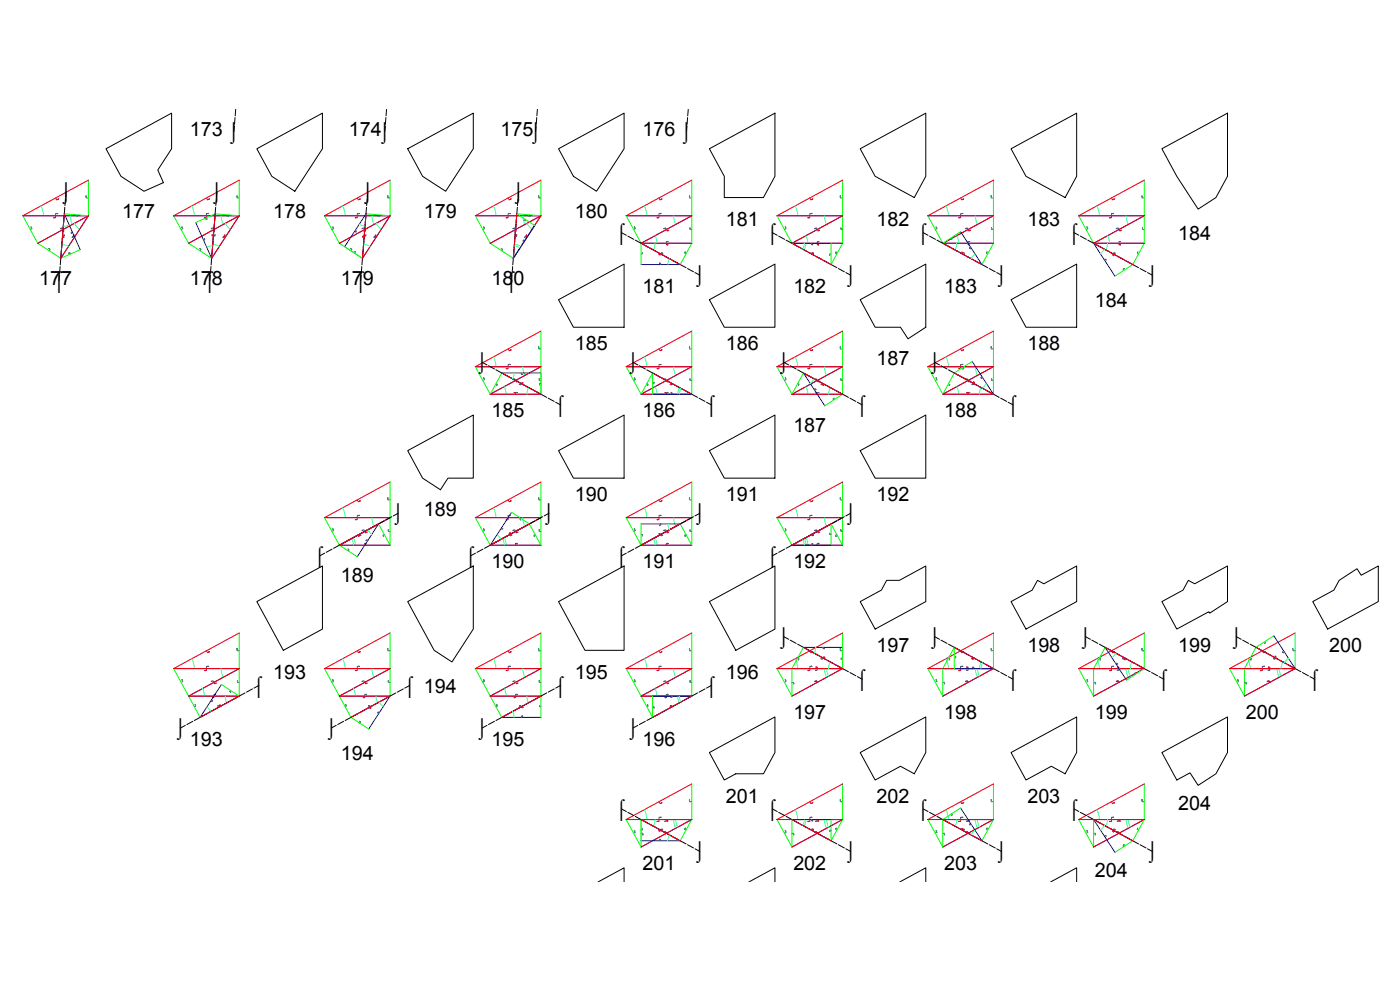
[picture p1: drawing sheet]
<svg xmlns="http://www.w3.org/2000/svg" width="1189mm" height="841mm" viewBox="0 0 1189 841" stroke-linecap="round" stroke-linejoin="round" font-family="sans-serif">
<!-- layer: 0 -->
<g fill="none" stroke="#000" stroke-width=".85">
<path d="M200 100l-1 6M200 93v5M328 100l-1 6M328 93v5M456 100l-1 6M456 93v5M584 100l-1 6M584 93v5M199 107v5M327 107v5M455 107v5M583 107v5"/>
<path d="M90 126l56-30v30l-12 18 5 11-17 7-19-12zM218 126l56-30v30l-24 36-19-12zM346 126l56-30v30l-24 36-19-12zM474 126l56-30v30l-23 36-20-12zM602 126l56-30v54l-10 18h-33v-18zM730 126l56-30v54l-10 18-33-18zM859 126l55-30v54l-10 18-33-18zM987 126l55-30v54l-9 18-16 9-18-27zM55 176v6M56 169l-1 5M56 163v4M183 176v6"/>
<path d="M184 169l-1 5M184 163v4M311 176v6M312 169l-1 5M312 163v4M439 176v6M440 169l-1 5M440 163v4M53 197v6M54 190l-1 6M54 183v6M181 197v6"/>
<path d="M182 190v6M183 183l-1 6M310 197l-1 6M310 190v6M311 183l-1 6M438 197l-1 6M438 190v6M439 183l-1 6M528 197l4 3M656 197l4 3M784 197l4 3M912 197l4 3"/>
<path d="M52 219l-1 6M52 212v6M53 205l-1 5M180 219l-1 6M180 212v6M181 205l-1 5M308 219l-1 6M308 212v6M309 205l-1 5M436 219l-1 6M436 212v6M437 205v5"/>
<path d="M533 200l5 3M539 204l6 3M546 207l5 3M552 211l5 2M559 214l5 3M565 218l5 2M661 200l5 3M668 204l5 3M674 207l5 3M680 211l5 2M687 214l5 3M693 218l5 2"/>
<path d="M789 200l5 3M796 204l5 3M802 207l5 3M808 211l5 2M815 214l5 3M821 218l5 2M917 200l5 3M924 204l5 3M930 207l5 3M936 211l5 2M943 214l5 3M949 218l5 2"/>
<path d="M51 233l-1 5M51 226v6M179 233l-1 5M179 226v6M307 233l-1 5M307 226v6M435 233l-1 5M435 226v6M571 221l5 3M578 224l5 3M584 228l5 3M590 231l4 3"/>
<path d="M699 221l5 3M706 224l5 3M712 228l5 3M718 231l4 3M827 221l5 3M834 224l5 3M840 228l5 3M846 231l4 3M955 221l6 3M962 224l5 3M968 228l5 3M974 231l5 3"/>
<path d="M474 254l56-30v54h-43zM602 254l56-30v54h-43zM730 254l56-30v54l-15 10-6-10h-22zM859 254l55-30v54h-43zM409 308l5 2M415 310l5 3M421 314l5 3M428 317l5 3M538 308l4 2M543 310l5 3M549 314l5 3M556 317l5 3"/>
<path d="M666 308l4 2M671 310l5 3M677 314l5 3M684 317l5 3M794 308l4 2M799 310l5 3M805 314l6 3M812 317l5 3M434 321l5 2M440 324l5 3M447 328l5 2M453 331l5 3"/>
<path d="M459 334l5 3M466 338l5 3M562 321l5 2M568 324l5 3M575 328l5 2M581 331l5 3M587 334l5 3M594 338l5 3M690 321l5 2M696 324l5 3M703 328l5 2M709 331l5 3"/>
<path d="M715 334l5 3M722 338l5 3M818 321l5 2M824 324l6 3M831 328l5 2M837 331l5 3M843 334l6 3M850 338l5 3M472 341l4 3M600 341l4 3M728 341l4 3M856 341l4 3"/>
<path d="M346 382l56-30v54h-22l-6 10-15-10zM474 382l56-30v54h-43zM602 382l56-30v54h-43zM730 382l56-30v54h-43zM333 439l-5 2M338 436l-4 2M461 439l-5 2M466 436l-4 2M589 439l-5 2M594 436l-4 2M717 439l-5 2M722 436l-4 2"/>
<path d="M295 459l-5 3M301 456l-5 2M307 452l-5 3M314 449l-5 3M320 445l-5 3M326 442l-5 3M423 459l-5 3M429 456l-5 2M435 452l-5 3M442 449l-5 3M448 445l-5 3M454 442l-5 3"/>
<path d="M551 459l-5 3M557 456l-5 2M564 452l-5 3M570 449l-5 3M576 445l-5 3M583 442l-5 3M679 459l-5 3M685 456l-5 2M692 452l-5 3M698 449l-5 3M704 445l-5 3M711 442l-5 3"/>
<path d="M276 469l-4 3M282 466l-5 3M288 463l-5 2M404 469l-4 3M410 466l-5 3M416 463l-5 2M532 469l-4 3M538 466l-5 3M545 463l-6 2M660 469l-4 3M666 466l-5 3M673 463l-5 2"/>
<path d="M218 511l56-31v54l-33 18zM346 511l56-31v54l-18 28-15-10zM474 511l56-31v72h-33zM602 511l56-31v54l-33 18zM730 511l18-10 5-8h11l22-13v31l-43 23zM859 511l18-10 4-8 5 2 28-15v31l-43 23zM987 511l18-10 4-8 6 2 27-15v31l-15 9-1-1-27 15zM1115 511l18-10 4-8 15-10 4 5 14-8v31l-43 23zM666 540l4 3M671 543l5 3M677 547l5 2M684 550l5 3"/>
<path d="M690 554l5 2M696 557l5 3M794 540l4 3M799 543l5 3M805 547l6 2M812 550l5 3M818 554l5 2M824 557l6 3M922 540l4 3M927 543l5 3M934 547l5 2M940 550l5 3"/>
<path d="M946 554l5 2M953 557l5 3M1050 540l4 3M1055 543l5 3M1062 547l5 2M1068 550l5 3M1074 554l5 2M1081 557l5 3M703 560l5 3M709 564l5 3M715 567l5 3M722 571l5 3"/>
<path d="M728 574l4 2M831 560l5 3M837 564l5 3M843 567l6 3M850 571l5 3M856 574l4 2M959 560l5 3M965 564l5 3M972 567l5 3M978 571l5 3M984 574l4 2M1087 560l5 3"/>
<path d="M1093 564l5 3M1100 567l5 3M1106 571l5 3M1112 574l4 2M189 598l-5 3M195 595l-5 3M202 592l-5 2M208 588l-5 3M214 585l-5 2M220 582l-4 2M317 598l-5 3M324 595l-6 3"/>
<path d="M330 592l-5 2M336 588l-5 3M343 585l-6 2M348 582l-4 2M445 598l-5 3M452 595l-5 3M458 592l-5 2M464 588l-5 3M471 585l-5 2M476 582l-4 2M573 598l-5 3M580 595l-5 3"/>
<path d="M586 592l-5 2M592 588l-5 3M599 585l-5 2M604 582l-4 2M157 616l-4 2M164 612l-5 3M170 609l-5 2M176 605l-5 3M183 602l-5 3M285 616l-4 2M292 612l-5 3M298 609l-5 2"/>
<path d="M305 605l-6 3M311 602l-5 3M414 616l-5 2M420 612l-5 3M426 609l-5 2M433 605l-5 3M439 602l-5 3M542 616l-4 2M548 612l-5 3M554 609l-5 2M561 605l-5 3M567 602l-5 3"/>
<path d="M602 639l56-31v31l-10 18h-23l-10 5zM730 639l56-31v31l-10 18-11-7-22 12zM859 639l55-31v31l-10 18-11-7-22 12zM987 639l55-31v31l-9 18-16 10-6-11-12 6zM528 686l4 3M533 689l5 3M539 693l6 3M546 696l5 3M552 700l5 2M656 686l4 3M661 689l5 3M668 693l5 3"/>
<path d="M674 696l5 3M680 700l5 2M784 686l4 3M789 689l5 3M796 693l5 3M802 696l5 3M808 700l5 2M912 686l4 3M917 689l5 3M924 693l5 3M930 696l5 3M936 700l5 2"/>
<path d="M559 703l5 3M565 707l5 2M571 710l5 3M578 713l5 3M584 717l5 3M687 703l5 3M693 707l5 2M699 710l5 3M706 713l5 3M712 717l5 3M815 703l5 3M821 707l5 2"/>
<path d="M827 710l5 3M834 713l5 3M840 717l5 3M943 703l5 3M949 707l5 2M955 710l6 3M962 713l5 3M968 717l5 3M590 720l4 3M718 720l4 3M846 720l4 3M974 720l5 3"/>
<path d="M508 749l22-13v13M636 749l22-13v13M764 749l22-13v13M892 749l22-13v13"/>
</g>
<!-- layer: BASE -->
<g fill="none" stroke="#00f" stroke-width=".85">
<path d="M19 183h56M75 183l-43 23M75 183l-23 36 3-38 13 31M147 183h56M166 189l14 30M183 181l-3 38M203 183l-43 23M203 183l-23 36M276 183h55M331 183l-43 23M331 183l-23 36 3-38-18 28M404 183h55"/>
<path d="M439 181l-3 38 23-36M459 183l-43 23M532 183h55l-43 23M660 183h56l-43 23M788 183h56l-43 23M816 197l18 28-33-19M916 183h56l-43 23M544 206h43M544 206l34 19h-34M673 206h43M673 206l33 19M801 206h43"/>
<path d="M929 206h43M929 206l33 19M929 206l18 28M404 311h55l-43 24h43l-33-18h33M532 311h55l-43 24h43l-33-18M660 311h56l-43 24h43l-34-18 18 27M788 311h56l-43 24h43M810 317l34 18M826 307l18 28M276 439h55l-43 24h43M404 439h55l-43 24M434 435l-18 28"/>
<path d="M532 439h55l-43 24h43M660 439h56l-43 24h43M321 445l-18 27M544 445h34M416 463h43M1082 540l18 27M716 549h-34l34 18M810 549l34 18M1067 549l33 18M147 567h56l-43 24h43l-33 18 18-28M276 567h55l-43 24h43M404 567h55l-43 24h43l-33 18h33"/>
<path d="M532 567h55l-43 24h43l-33 18M660 567h56M716 567l-43 24M788 567h56M844 567l-43 24M916 567h56M972 567l-43 24M972 567l-34-18 19 28M1044 567h56M1100 567l-43 24M331 591l-33 18M331 591l-18 28"/>
<path d="M532 696h55l-43 23M544 696l34 18h-34M660 696h56l-43 23M673 696l33 18M788 696h56l-43 23M816 686l18 28-33-18M916 696h56l-43 23M962 714l-33-18 18 27"/>
</g>
<!-- layer: PERPENDICULAR -->
<g fill="none" stroke="#0f0" stroke-width=".85">
<path d="M75 153v30l-20-2M203 153v30l-20-2-17 8M331 153v30l-20-2M459 153v30l-20-2 15 10M587 153v53l-9 19M716 153v53l-10 19v-19M844 153v53l-10 19M972 153v53l-10 19-15 9M19 183l13 23 20 13 16-7M147 183l13 23 20 13M276 183l12 23 20 13-15-10M404 183l12 23 20 13"/>
<path d="M532 183l12 23v19M660 183l13 23M788 183l13 23 15-9M916 183l13 23M459 281v54M587 281v54M716 281v54l-16 9M844 281v54M404 311l12 24 10-18M532 311l12 24 10-18v18M660 311l13 24 9-18M826 307l-16 10-9 18-13-24"/>
<path d="M331 409v54l-10-18M459 409v54l-9-18-16-10M587 409v54l-9-18M716 409v54l-10-18v18M276 439l12 24 15 9M404 439l12 24M532 439l12 24v-18M660 439l13 24M203 537v54l-15-10M331 537v54M459 537v72M587 537v54"/>
<path d="M716 537v30M844 537v30M972 537v30l-15 10M1082 540l-15 9-10 18v24l-13-24M1100 537v30M682 549l-9 18v24l-13-24M938 549l-9 18v24l-13-24M147 567l23 42M276 567l22 42 15 10M404 567l22 42M532 567l22 42v-18M788 567l13 24v-24l9-18v18"/>
<path d="M587 665v31l-9 18M716 665v31l-10 18v-18M844 665v31l-10 18M972 665v31l-10 18-15 9M532 696l12 23v-23M660 696l13 23v-23M816 686l-15 10v23l-13-23M916 696l13 23v-23"/>
</g>
<!-- layer: HYPOTENUSE -->
<g fill="none" stroke="#f00" stroke-width=".85">
<path d="M75 153l-56 30h56M203 153l-56 30h56M331 153l-55 30h55M459 153l-55 30h55M587 153l-55 30h55l-43 23M716 153l-56 30h56l-43 23M844 153l-56 30h56l-43 23M972 153l-56 30h56l-43 23M55 181l-3 38 23-36M75 183l-43 23M183 181l-3 38 23-36M203 183l-43 23"/>
<path d="M311 181l-3 38 23-36M331 183l-43 23M439 181l-3 38 23-36M459 183l-43 23M544 206h43M544 206l34 19M673 206h43M673 206l33 19M801 206h43M801 206l33 19M929 206h43M929 206l33 19"/>
<path d="M459 281l-55 30h55l-43 24h43l-33-18M587 281l-55 30h55l-43 24h43l-33-18M716 281l-56 30h56l-43 24h43l-34-18M844 281l-56 30h56l-43 24h43l-34-18M331 409l-55 30h55l-43 24h43M459 409l-55 30h55l-43 24h43M587 409l-55 30h55l-43 24h43M716 409l-56 30h56l-43 24h43M203 537l-56 30h56l-43 24h43l-33 18M331 537l-55 30h55l-43 24h43l-33 18M459 537l-55 30h55l-43 24h43l-33 18M587 537l-55 30h55l-43 24h43l-33 18"/>
<path d="M716 537l-56 30h56M844 537l-56 30h56M972 537l-56 30h56M1100 537l-56 30h56M682 549l34 18M810 549l34 18M938 549l34 18M1067 549l33 18M716 567l-43 24M844 567l-43 24M972 567l-43 24M1100 567l-43 24"/>
<path d="M587 665l-55 31h55l-43 23M716 665l-56 31h56l-43 23M844 665l-56 31h56l-43 23M972 665l-56 31h56l-43 23M544 696l34 18M673 696l33 18M801 696l33 18M929 696l33 18"/>
</g>
<!-- layer: Standard -->
<g fill="none" stroke="#0ff" stroke-width=".85">
<path d="M35 175l1 4 1 4M163 175l2 4v4M291 175l2 4v4M419 175l2 4v4M547 175l2 4v4M675 175l2 4v4M803 175l2 4v4M931 175l2 4 1 4M419 303l2 4v4M547 303l2 4v4M675 303l2 4v4M803 303l2 4v4"/>
<path d="M291 431l2 4v4M419 431l2 4v4M547 431l2 4v4M675 431l2 4v4M163 559l2 5v3M291 559l2 5v3M419 559l2 5v3M547 559l2 5v3M675 559l2 5v3M803 559l2 5v3M931 559l2 5 1 3M1059 559l2 5 1 3"/>
<path d="M547 687l2 5v3M675 687l2 5v3M803 687l2 5v3M931 687l2 5 1 3"/>
</g>
<g fill="none" stroke="#4554a5" stroke-width=".85">
<path d="M49 181h.1M49 181h-2v2M177 181h.1M177 181h-2v2M305 181h.1M305 181h-2v2M433 181h.1M433 181h-2l1 2M561 181h.1M561 181h-1v2M689 181h1h-1M690 181h-2v2"/>
<path d="M817 181h1h-1M818 181h-2v2M945 181h1h-1M946 181h-2v2M433 309v1M433 309h-2l1 2M561 309v1M561 309h-1v2M689 309h1l-1 1M690 309h-2v2M817 309h1l-1 1M818 309h-2v2"/>
<path d="M305 437v1M305 437h-2v2M433 437v1M433 437h-2l1 2M561 437v1M561 437h-1v2M689 437h1l-1 1M690 437h-2v2M177 565v1M177 566h-2v1M305 565v1M305 566h-2v1"/>
<path d="M433 565v1M433 566h-2l1 1M561 565v1M561 566h-1v1M689 565l1 1h-1M690 566h-2v1M817 565l1 1h-1M818 566h-2v1M945 565l1 1h-1M946 566h-2v1M1073 565l1 1h-1M1074 566h-2v1"/>
<path d="M561 693v1M561 694h-1v2M689 693l1 1h-1M690 694h-2v2M817 693l1 1h-1M818 694h-2v2M945 693l1 1h-1M946 694h-2v2"/>
</g>
<g fill="none" stroke="#139b48" stroke-width=".85">
<path d="M73 167v-1v1M73 166v2h2M201 167v-1v1M201 166v2h2M329 167v-1l1 1M329 166v2h2M457 167v-1l1 1M457 166v2h2M585 167l1-1v1M586 166v2h1M713 167l1-1v1M714 166v2h2"/>
<path d="M842 167v-1v1M842 166v2h2M970 167v-1v1M970 166v2h2M457 295v-1l1 1M457 294v2h2M585 295l1-1v1M586 294v2h1M713 295l1-1v1M714 294v2h2M842 295v-1v1M842 294v2h2"/>
<path d="M329 423v-1l1 1M329 422v2h2M457 423v-1l1 1M457 422v2h2M585 423l1-1v1M586 422v2h1M713 423l1-1v1M714 422v2h2M201 551v-1v1M201 550v2h2M329 551v-1l1 1M329 550v2h2"/>
<path d="M457 551v-1l1 1M457 550v2h2M585 551l1-1v1M586 550v2h1M713 551l1-1v1M714 550v2h2M842 551v-1v1M842 550v2h2M970 551v-1v1M970 550v2h2M1098 551v-1v1M1098 550v2h2"/>
<path d="M585 679l1-1v1M586 678v2h1M713 679l1-1v1M714 678v2h2M842 679v-1v1M842 678v2h2M970 679v-1v1M970 678v2h2"/>
</g>
<g fill="none" stroke="#cd2027" stroke-width=".85">
<path d="M47 168l1 2 2-1h-1M50 169h-1M175 168l1 2 2-1h-1M178 169h-1M303 168l1 2 2-1h-1M306 169h.1M432 168v2l2-1h-1M434 169h.1M560 168v2l2-1M562 169h.1M688 168l1 2 1-1M690 169h.1"/>
<path d="M816 168l1 2 1-1M818 169h.1M944 168l1 2 1-1M946 169h.1M432 296v2l2-1h-1M434 297h.1M560 296v2l2-1M562 297h.1M688 296l1 2 1-1M690 297h.1M816 296l1 2 1-1M818 297h.1"/>
<path d="M303 424l1 2 2-1h-1M306 425h.1M432 424v2l2-1h-1M434 425h.1M560 424v2l2-1M562 425h.1M688 424l1 2 1-1M690 425h.1M175 552l1 2 2-1h-1M178 553l-1 1M303 552l1 2 2-1h-1M306 553v1"/>
<path d="M432 552v2l2-1h-1M434 553v1M560 552v2l2-1M562 553v1M688 552l1 2 1-1M690 553v1M816 552l1 2 1-1M818 553v1M944 552l1 2 1-1M946 553v1M1072 552l1 2 2-1h-1M1075 553l-1 1"/>
<path d="M560 680v2l2-1M562 681v1M688 680l1 2 1-1M690 681v1M816 680l1 2 1-1M818 681v1M944 680l1 2 1-1M946 681v1"/>
</g>
<!-- layer: 0 -->
<g fill="none" stroke="#0ff" stroke-width=".85">
<path d="M59 191l-5 1M60 183v4l1 3M63 190l5 4M188 183v4l2 3M191 190l5 4M305 190l5 2M316 183v4l2 3M319 190l5 4M444 183l1 4 1 3M447 190l5 4M572 183l1 4 1 3M700 183l1 4 1 3"/>
<path d="M828 183l1 4 1 3M956 183l1 4 1 3M53 207l5 2M181 209l-6 1M181 207l5 2M309 207l5 2M437 209l5 1M437 207l5 2M556 200l2 6M556 206l-1 6M568 220l-1 4M683 206l-1 5"/>
<path d="M684 200l2 6M684 206l-1 6M812 200l2 6M812 206l-1 6M828 216l-3 4M938 211l-4 4M941 206l-2 6M941 200l1 6M437 317l-2 5M444 311l1 4 1 4M572 311l1 4 1 4M700 311l1 4 1 4"/>
<path d="M828 311l1 4 1 4M428 328l2 7M449 329l-2 6M556 328l2 7M577 329l-1 6M578 330l-1 5M684 328l2 7M691 321l-3 4M705 329l-1 6M812 328l2 7M833 329l-1 6M838 326l-4 4"/>
<path d="M316 439v4l2 4M444 439l1 4 1 4M572 439l1 4 1 4M700 439l1 4 1 4M299 457l1 6M300 456l2 7M312 450l4 3M422 454l3 4M427 457l1 6M428 456l2 7M555 457l1 6M556 456l2 7"/>
<path d="M567 445l1 5M682 458l1 5M683 457l1 6M684 456l2 7M693 549l-2 5M948 554l-4 4M1094 559l-3 3M188 567v5l2 3M316 567v5l2 3M444 567l1 5 1 3M572 567l1 5 1 3M700 567l1 5 1 3"/>
<path d="M702 567l2 7M705 562l-1 5M828 567l1 5 1 3M830 567l2 7M833 562l-1 5M834 562l-1 5M956 567l1 5 1 3M958 567l2 7M961 562l-1 5M1084 567l1 5 1 3M1086 567l2 7M1089 562l-1 5"/>
<path d="M172 584l2 7M191 591l2 5M300 584l2 7M319 591l2 5M322 596l3 4M428 584l2 7M447 591l2 5M556 584l2 7M576 591l1 5M577 591l1 5M176 600l3 4M435 604l2 5"/>
<path d="M556 695l-1 6M572 695l1 5 1 3M574 695l2 7M683 695l-1 5M684 695l-1 6M700 695l1 5 1 3M702 695l2 7M812 695l-1 6M828 695l1 5 1 3M830 695l2 7M941 695l-2 6M956 695l1 5 1 3"/>
<path d="M958 695l2 7M568 709l-1 5M828 705l-3 4M938 700l-4 4"/>
</g>
<g fill="none" stroke="#4554a5" stroke-width=".85">
<path d="M51 194l2-1 1 2M52 194h-1h1M54 200h1M55 199l-1 1h-1M61 198h.1M61 197h-1l1 1M179 194l2-1 1 2M180 194h-1h1M182 200h1M183 199l-1 1h-1M302 195l1 1-1 1M302 197h.1"/>
<path d="M307 194l2-1 1 2M308 194h-1h1M311 200h.1M311 199v1h-2M436 194l1-1 1 2M436 194h.1M439 200h.1M439 199v1h-2M564 194l1-1 1 2M564 194h.1M692 194l1-1 1 2M692 194h.1"/>
<path d="M820 194l1-1 1 2M820 194h.1M948 194l1-1 1 2M948 194h.1M61 201v1l1-1M63 201l-1-1-1 2M174 203v1h-1M174 203h.1M190 201l-1 1 1-1M191 201l-1-1-1 2M318 201v1v-1M320 201l-2-1v2"/>
<path d="M444 204h1M445 204l-1 1h1M446 201v1v-1M448 201l-2-1v2M562 215h.1M563 215l-1-1-1 1M567 205h.1M567 205h-1v1M689 206v2h1M690 207v1M691 215h-1M691 215l-1-1-1 1"/>
<path d="M695 205h.1M695 205h-1v1M819 215h.1M819 215l-1-1-1 1M823 205h1h-1M823 210l1 1h1M824 210l-1 1M824 205h-2v1M947 215h.1M947 215l-1-1-1 1M951 205h1h-1M952 205h-2v1"/>
<path d="M560 223h1v2M560 223h.1M938 220h1v1M939 220h.1M443 317v1h1M443 318h.1M436 322l1-1 1 2M436 322h.1M439 333h.1M439 333h-1v2M441 326h.1M443 326l-1 1-1-1"/>
<path d="M564 322l1-1 1 2M564 322h.1M567 333h.1M567 333h-1v2M570 326h-1M570 333h1v2M570 333v1M571 326l-1 1-1-1M691 330h1l1 1M692 322l1-1 1 2M692 322h.1M693 330v1"/>
<path d="M695 333h.1M695 333h-1v2M698 326h-1M699 326l-1 1-1-1M820 322l1-1 1 2M820 322h.1M823 333h1h-1M824 333h-2v2M826 326h.1M827 326l-1 1-1-1M833 320l1 1h1M833 321h.1"/>
<path d="M305 454v1l2-1M306 454v1M307 450h2l1 1M308 450h-1h1M311 459h.1M312 459l-1-1v1M427 449h.1M427 448l-1 1h-1M433 454l1 1 1-1M434 454v1M436 450h1l1 1M436 450h.1"/>
<path d="M560 446h.1M561 454l1 1 1-1M561 445v1h-1M562 454v1M564 450h1l1 1M564 450h.1M689 454l1 1 1-1M690 454h1v1M692 450h1l1 1M692 450h.1M311 461h.1M311 461h-1v2"/>
<path d="M439 461h.1M439 461h-1v2M567 461h.1M567 461h-1v2M690 461v1M690 462h-1v1M695 461h.1M695 461h-1v2M698 559h-1M699 558l-1 2-1-1M699 549v2h1M700 550v1"/>
<path d="M826 559h.1M827 558l-1 2-1-1M954 559h.1M955 558l-1 2-1-1M1082 559h.1M1083 558v2l-2-1M1089 553l1 1 1-1M1089 553v1M179 578h2l1 1M180 578h-1h1M307 578h2l1 1M308 578h-1h1"/>
<path d="M436 578h1l1 1M436 578h.1M564 578h1l1 1M564 578h.1M692 578h1l1 1M692 578h.1M693 569h.1M694 567v2h-1M820 578h1l1 1M820 578h.1M821 569h.1M822 567v2h-1"/>
<path d="M826 566h1v1M826 566h.1M948 563l1 1M948 578h1l1 1M948 578h.1M949 563h.1M949 569h.1M950 567v2h-1M1076 578h2v1M1076 578h1M1077 569h.1M1078 567v2h-1"/>
<path d="M180 595h.1M181 595h-1h-1M183 589h.1M183 589h-1v2M185 599h1l1 1M185 599h.1M311 589h.1M311 589h-1v2M313 599h1l1 1M313 599h.1M439 589h.1M439 589h-1v2"/>
<path d="M441 599h1l1 1M441 599h.1M567 589h.1M567 589h-1v2M569 599h1l1 1M569 599h1M570 592h.1M571 591v1h-1M321 605h.1M322 605l-1-1v1M443 608h.1M444 608h-1v1"/>
<path d="M565 697h-1h1M566 696v1h-2M689 696v1h1M690 697h.1M693 697h.1M694 696v1h-1M821 697h.1M822 696v1h-1M823 699l1 1h1M824 700h-1M949 697h.1M950 696v1h-1"/>
<path d="M560 712h1v2M560 712v1M562 704h.1M563 704l-1-1-1 2M564 706h1l1 1M564 706h.1M691 704h-1M691 704l-1-1-1 2M692 706h1l1 1M692 706h.1M819 704h.1M819 704l-1-1-1 2"/>
<path d="M820 706h1l1 1M820 706h.1M938 709h1v1M939 709v1M947 704h.1M947 704l-1-1-1 2M948 706h1l1 1M948 706h.1"/>
</g>
<g fill="none" stroke="#139b48" stroke-width=".85">
<path d="M26 193l1 1-1 1M27 193h-1h1M65 182v2h1M66 184h.1M154 193l1 1-1 1M155 193h-1h1M174 185l1 1h1M176 186h.1M193 182v2h1M194 184h.1M283 193v1l-1 1M283 193h.1"/>
<path d="M321 182v2h1M322 184h.1M411 193v1l-1 1M411 193h.1M445 187h.1M446 186v1h-1M449 182v2h1M450 184h.1M539 193l1 1-2 1M539 193h.1M586 194v-1v1M586 193v2h1"/>
<path d="M667 193l1 1-2 1M667 193h.1M714 194v-1v1M714 193v2h2M795 193l1 1-2 1M795 193h.1M842 194v-1v1M842 193v2h2M923 193l1 1-2 1M923 193h.1M970 194v-1v1M970 193v2h2"/>
<path d="M41 211l2 1-1 1M42 211h-1h1M58 215h1l1 1M59 215h.1M170 211l1 1-1 1M170 211h.1M298 211l1 1-1 1M298 211h.1M302 214h-1M302 214l-1-1-1 1M426 211l1 1-1 1M426 211h.1"/>
<path d="M545 215h1M546 214v1h-2M582 214h.1M582 214l-1 1h2M704 216h1M706 215h-1v2M710 214h.1M710 214v1h1M808 203h.1M808 202h1l-1 1M838 214h.1M838 214v1h1"/>
<path d="M966 214h.1M966 214v1h1M954 228h.1M955 228h-1v1M818 313h.1M818 312l1 1h-1M411 321v1l-1 1M411 321h.1M421 326h1v1M422 327h.1M458 322v-1v1M458 321v2h1"/>
<path d="M458 326h.1M459 326h-1v1M539 321l1 1-2 1M539 321h.1M549 326h1v1M550 327h.1M555 325h.1M555 324v2h-1M586 322v-1v1M586 321v2h1M667 321l1 1-2 1M667 321h.1"/>
<path d="M677 326h2l-1 1M678 327h.1M708 338h.1M708 338l-1 1h1M714 322v-1v1M714 321v2h2M795 321l1 1-2 1M795 321h.1M805 326h2l-1 1M806 327h.1M842 322v-1v1M842 321v2h2"/>
<path d="M442 440l-1 1h1M283 449v1l-1 1M283 449h.1M326 455h.1M326 454h-1l1 1M330 450h.1M330 450v1h1M411 449v1l-1 1M411 449h.1M442 441h.1M454 455h.1M454 454h-1l1 1"/>
<path d="M458 450h.1M458 450v1h1M539 449l1 1-2 1M539 449h.1M544 454h2v1M545 454h1M582 455h.1M583 454h-2l1 1M586 450h.1M586 450v1h1M667 449l1 1-2 1M667 449h.1"/>
<path d="M704 453h1M705 453v1h1M710 455h.1M711 454h-1v1M714 450h.1M714 450v1h2M295 466l1 1v1M296 466h.1M677 558l2 1-1 1M678 560h.1M714 559h1M716 558h-2v2"/>
<path d="M805 558l2 1-1 1M806 560h.1M811 558h1M812 557v1h-2M934 558l1 1-1 1M934 560h.1M1062 558l1 1-1 1M1062 560h1M1074 546h.1M1074 544l1 1-1 1M154 577l1 1-1 1M155 577h-1h1"/>
<path d="M202 578v1h1M202 578h.1M283 577v1l-1 1M283 577h.1M330 578v1h1M330 578h.1M411 577v1l-1 1M411 577h.1M458 578v1h1M458 578h.1M539 577l1 1-2 1M539 577h.1"/>
<path d="M586 578v1h1M586 578h.1M667 577l1 1-2 1M667 577h.1M673 579h1v2M795 577l1 1-2 1M795 577h.1M801 579h1v2M923 577l1 1-2 1M923 577h.1M929 579h1v2M964 571h.1"/>
<path d="M964 571v1M1051 577l1 1-2 1M1052 577h-1M1057 579h1v2M166 598v1l-1 1M166 598h.1M196 586l-1 1h1M196 587h.1M294 598v1l-1 1M294 598h.1M422 598v1l-1 1M422 598h.1"/>
<path d="M458 599h.1M458 599v1h1M550 598v1l-1 1M550 598h.1M554 600h1v1M674 580v1v-1M802 580v1v-1M930 580v1v-1M1058 580v1v-1M305 612l1 1v1M306 612h-1M555 601h.1"/>
<path d="M808 692h.1M808 691l1 1h-1M539 705l1 1-2 1M539 705h.1M544 707h2v2M545 704h1M546 703v2h-2M546 708v1v-1M582 703h.1M582 703l-1 1 2 1M667 705l1 1-2 1M667 705h.1"/>
<path d="M673 707h1v2M674 708v1v-1M704 705h1M706 705h-1v1M710 703h.1M710 703v1l1 1M795 705l1 1-2 1M795 705h.1M801 707h1v2M802 708v1v-1M838 703h.1M838 703v1l1 1"/>
<path d="M923 705l1 1-2 1M923 705h.1M929 707h1v2M930 708v1v-1M954 717h.1M955 717l-1 1M966 703h.1M966 703v1l1 1"/>
</g>
<g fill="none" stroke="#cd2027" stroke-width=".85">
<path d="M46 185h.1M47 183v2h-1M53 197h.1M54 195v1l-1 1v-1M63 200v-1l-1 1 1 1M63 199v1M174 185h.1M175 183v2h-1M180 199h.1M180 199v1h1M182 197h-1M182 195v1l-1 1v-1"/>
<path d="M191 200v-1l-1 1 1 1M191 199v1M302 185h.1M303 183v2h-1M310 197h-1M310 195v1l-1 1v-1M319 200v-1l-1 1 2 1M319 199v1M430 185h.1M432 183v2h-2M438 197h-1M438 195l1 1-2 1 1-1"/>
<path d="M438 200h1h-2M439 199v1M447 200v-1v1l1 1M447 199v1M558 185h.1M560 183v2h-2M566 195l1 1 1-1h-1M568 195v1M686 185h1M688 183v2h-2h1M694 195l1 1 1-1M696 195v1"/>
<path d="M814 185h1M816 183v2h-2h1M822 195l1 1 1-1M824 195v1M942 185h1M944 183v2h-2h1M950 195l1 1 1-1M952 195v1M53 200h1v1M54 201v1M308 201h.1M309 200h-1v1"/>
<path d="M561 215l-1 2-1-1M566 206v2h1M567 208h.1M690 215h-1M690 215h1M694 206v2h1M695 208h.1M817 214h.1M817 214l1 1h-1M822 206v2h1M823 208h.1M945 215v2h1"/>
<path d="M945 217h1M950 206v2h1M951 208h.1M430 313h.1M432 311v2h-2M558 313h.1M560 311v2h-2M686 313h1M688 311v2h-2h1M814 313h1M816 311v2h-2h1M437 333h1v2"/>
<path d="M437 333h.1M438 323l1 1 1-1-1 1M440 323l-1 1M444 325h-1v1M444 325h.1M565 333h1v2M565 333h.1M566 323l1 1 1-1-1 1M568 323v1M569 326h1M571 326l-1 1v-1M693 333h1v2"/>
<path d="M693 333h.1M694 323l1 1 1-1v1M696 323v1M699 326l-1 1h1M699 327h.1M821 333h1v2M821 333h.1M822 323l1 1 1-1v1M824 323v1M827 324h.1M827 324l1 1-1 1M303 439v2h-1"/>
<path d="M432 439v2h-2M560 439v2h-2M688 439v2h-2h1M302 441h.1M305 455h-1M305 454v1M310 451v1h2h-1M312 452h-1M430 441h.1M433 452l-1 1 1 1M433 452h.1M438 451l1 1h1h-1"/>
<path d="M440 452h-1M558 441h.1M559 453h1l1 1M566 451l1 1h1h-1M568 452h.1M686 441h1M689 454l1 1v-1M691 454h-1M694 451l1 1h1M696 452h.1M311 461h-1v2M311 461h.1"/>
<path d="M439 461h-1v2M439 461h.1M567 461h-1v2M567 461h.1M695 461h-1v2M695 461h.1M700 558l-1-1v1M700 558h.1M825 559h1M827 558l-1 1M955 558v1v1M955 560h1"/>
<path d="M1083 557h.1M1083 557h1l-1 1M174 569h.1M175 567v2h-1M182 579v1h2h-1M184 580h-1M302 569h.1M303 567v2h-1M310 579v1h2h-1M312 580h-1M430 569h.1M432 567v2h-2"/>
<path d="M438 579l1 1h1h-1M440 580h-1M558 569h.1M560 567v2h-2M566 579l1 1h1h-1M568 580h.1M686 569h1M688 567v2h-2h1M692 578h.1M692 578h1l1 1M693 566h1v1M693 566h.1"/>
<path d="M814 569h1M816 567v2h-2h1M820 578h.1M821 578h-1h1l1 1M821 566h1v1M821 566h.1M942 569h1M944 567v2h-2h1M949 578h-1M949 578h-1h1l1 1M949 566h1v1M949 566h.1"/>
<path d="M1070 569h1M1072 567v2h-2h1M1077 578h-1M1077 578h-1h2v1M1077 566h1v1M1077 566h.1M180 592h1M182 591v1h-2h1M187 599h-1l1 1M187 598h.1M308 592h1M310 591v1h-2h1"/>
<path d="M315 600v1h-1M437 592h.1M438 591v1h-1M443 600v1l1-1M565 592h.1M566 591v1h-1M570 599h-1M570 599l1 1M315 601h-1M444 600v1M558 697h.1M560 696v1h-2"/>
<path d="M566 696v1h1M567 697h.1M686 697h1M688 696v1h-2h1M694 696v1h1M695 697h.1M814 697h1M816 696v1h-2h1M822 696v1h1M823 697h.1M942 697h1M944 696v1h-2h1"/>
<path d="M950 696v1h1M951 697h.1M559 705h1M561 705l-1 1v-1M564 706v1M564 707l1-1 1 1M690 704l-1 1M690 704h1M692 706v1M692 707l1-1 1 1M817 703h.1M817 703l1 1-1 1"/>
<path d="M820 706v1M821 707h-1l1-1 1 1M945 705v1h1M945 706h1M949 706l-1 1M949 707h-1l1-1 1 1"/>
</g>
<g font-size="16.8">
<text x="161" y="116">173 ⌡</text>
<text x="296" y="116">174⌡</text>
<text x="425" y="116">175⌡</text>
<text x="546" y="116">176 ⌡</text>
<text x="51" y="169">⌡</text>
<text x="179" y="169">⌡</text>
<text x="307" y="169">⌡</text>
<text x="435" y="169">⌡</text>
<text x="104" y="185">177</text>
<text x="232" y="185">178</text>
<text x="360" y="185">179</text>
<text x="488" y="185">180</text>
<text x="616" y="192">181</text>
<text x="744" y="192">182</text>
<text x="872" y="192">183</text>
<text x="523" y="203">⌠</text>
<text x="651" y="203">⌠</text>
<text x="779" y="203">⌠</text>
<text x="907" y="203">⌠</text>
<text x="1001" y="204">184</text>
<text x="589" y="240">⌡</text>
<text x="717" y="240">⌡</text>
<text x="845" y="240">⌡</text>
<text x="973" y="240">⌡</text>
<text x="33" y="242">177</text>
<text x="45" y="244">⌠</text>
<text x="161" y="242">178</text>
<text x="173" y="244">⌠</text>
<text x="289" y="242">179</text>
<text x="301" y="244">⌠</text>
<text x="417" y="242">180</text>
<text x="429" y="244">⌠</text>
<text x="546" y="248">181</text>
<text x="674" y="248">182</text>
<text x="802" y="248">183</text>
<text x="930" y="261">184</text>
<text x="488" y="297">185</text>
<text x="616" y="297">186</text>
<text x="872" y="297">188</text>
<text x="744" y="309">187</text>
<text x="404" y="314">⌡</text>
<text x="533" y="314">⌡</text>
<text x="661" y="314">⌡</text>
<text x="789" y="314">⌡</text>
<text x="417" y="354">185</text>
<text x="471" y="350">⌠</text>
<text x="546" y="354">186</text>
<text x="599" y="350">⌠</text>
<text x="727" y="350">⌠</text>
<text x="802" y="354">188</text>
<text x="855" y="350">⌠</text>
<text x="674" y="366">187</text>
<text x="488" y="425">190</text>
<text x="616" y="425">191</text>
<text x="744" y="425">192</text>
<text x="360" y="437">189</text>
<text x="333" y="442">⌡</text>
<text x="461" y="442">⌡</text>
<text x="589" y="442">⌡</text>
<text x="717" y="442">⌡</text>
<text x="267" y="478">⌠</text>
<text x="395" y="478">⌠</text>
<text x="523" y="478">⌠</text>
<text x="651" y="478">⌠</text>
<text x="417" y="482">190</text>
<text x="546" y="482">191</text>
<text x="674" y="482">192</text>
<text x="289" y="494">189</text>
<text x="661" y="546">⌡</text>
<text x="789" y="546">⌡</text>
<text x="917" y="546">⌡</text>
<text x="1045" y="546">⌡</text>
<text x="744" y="553">197</text>
<text x="872" y="553">198</text>
<text x="1001" y="553">199</text>
<text x="1129" y="553">200</text>
<text x="232" y="576">193</text>
<text x="488" y="576">195</text>
<text x="616" y="576">196</text>
<text x="215" y="588">⌠</text>
<text x="343" y="588">⌠ 194</text>
<text x="471" y="588">⌠</text>
<text x="599" y="588">⌠</text>
<text x="727" y="582">⌠</text>
<text x="855" y="582">⌠</text>
<text x="983" y="582">⌠</text>
<text x="1111" y="582">⌠</text>
<text x="674" y="610">197</text>
<text x="802" y="610">198</text>
<text x="930" y="610">199</text>
<text x="1058" y="610">200</text>
<text x="148" y="624">⌡</text>
<text x="276" y="624">⌡</text>
<text x="404" y="624">⌡</text>
<text x="533" y="624">⌡</text>
<text x="161" y="633">193</text>
<text x="417" y="633">195</text>
<text x="546" y="633">196</text>
<text x="289" y="645">194</text>
<text x="616" y="681">201</text>
<text x="744" y="681">202</text>
<text x="872" y="681">203</text>
<text x="1001" y="687">204</text>
<text x="523" y="693">⌠</text>
<text x="651" y="693">⌠</text>
<text x="779" y="693">⌠</text>
<text x="907" y="693">⌠</text>
<text x="589" y="729">⌡</text>
<text x="717" y="729">⌡</text>
<text x="845" y="729">⌡</text>
<text x="973" y="729">⌡</text>
<text x="546" y="738">201</text>
<text x="674" y="738">202</text>
<text x="802" y="738">203</text>
<text x="930" y="744">204</text>
</g>
</svg>
